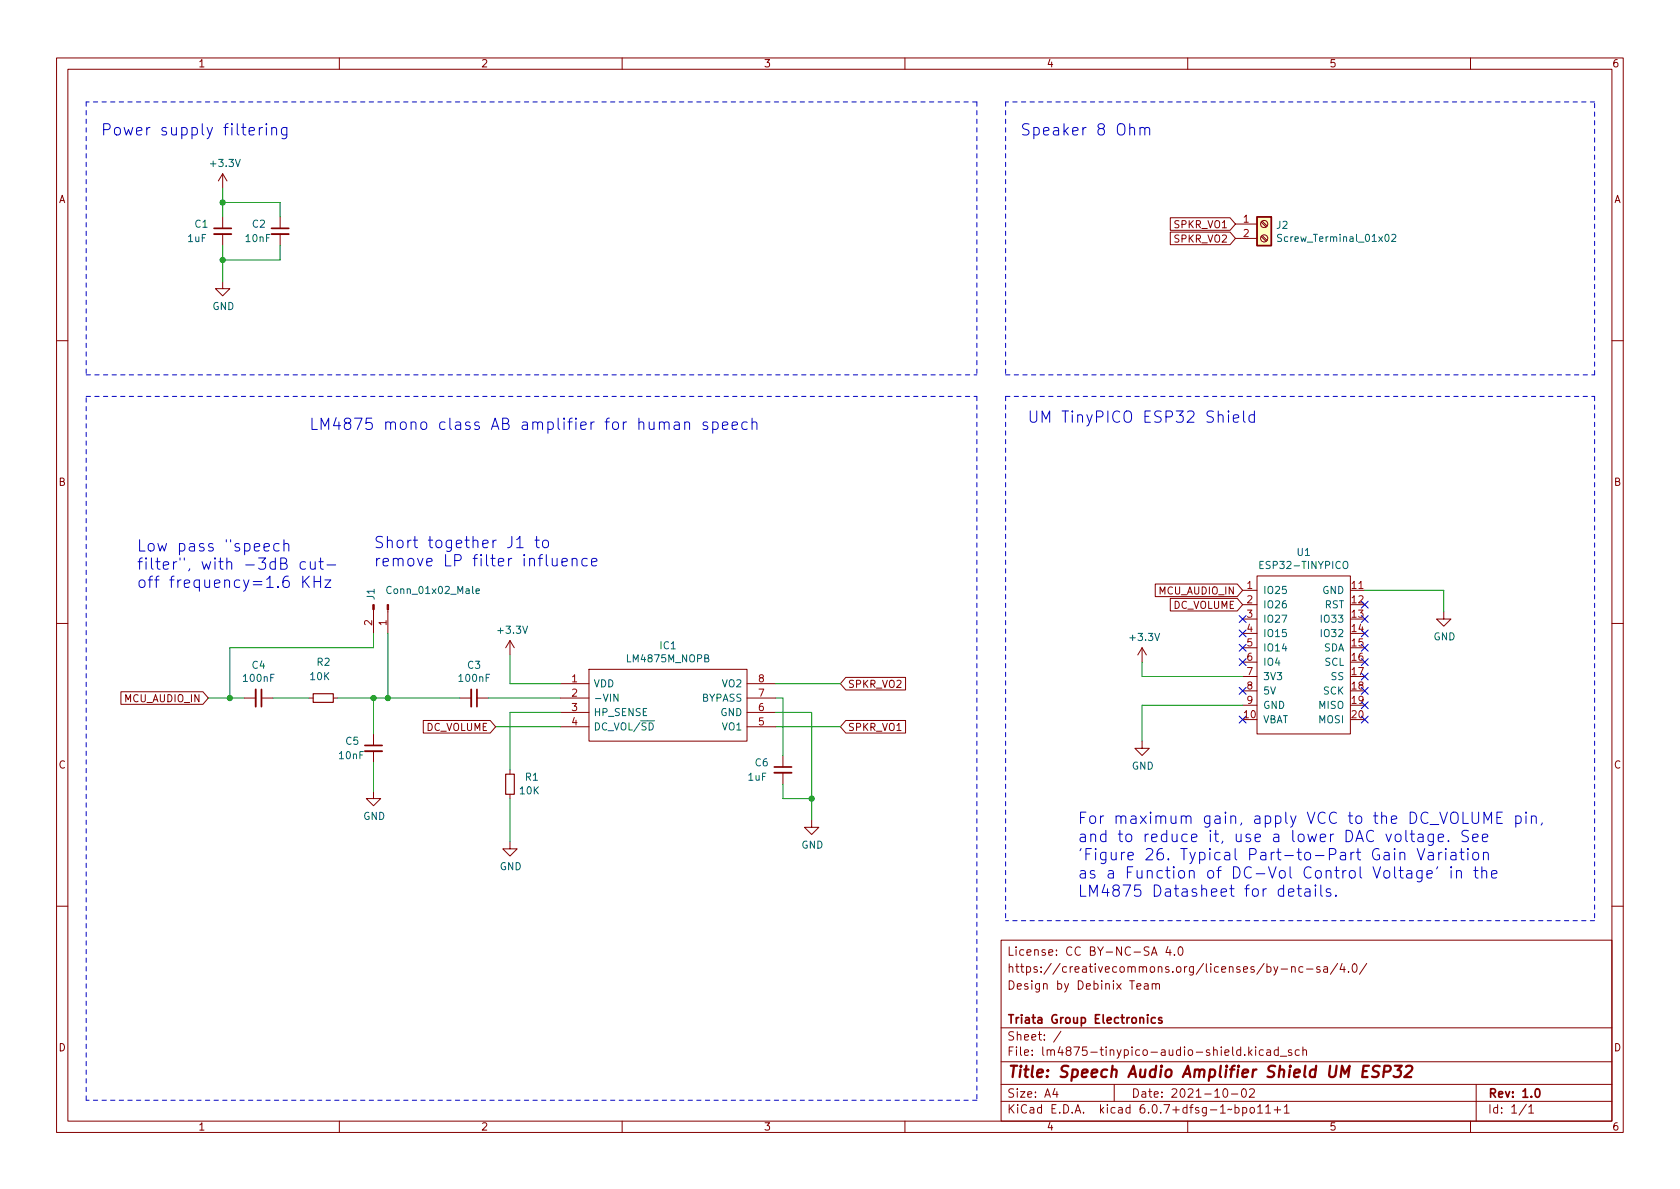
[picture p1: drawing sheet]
<svg xmlns="http://www.w3.org/2000/svg" width="297mm" height="210mm" viewBox="0 0 297 210" stroke-linecap="round" stroke-linejoin="round" font-family="sans-serif">
<g fill="none" stroke="#840000" stroke-width=".18">
<path d="M10 10.2h277v190.1h-277zM12 12.2h273v186.1h-273zM60 10.2v2M110 10.2v2M160 10.2v2M210 10.2v2M260 10.2v2M39.4 30.7l-.8 1.3M39.4 30.7v2.6M39.4 38.3v2.1M39.4 30.7l.7 1.3M49.5 38.3v2.1"/>
<path d="M206.9 38.5h10.6l.9 1.1-.9 1.1h-10.6zM218.4 39.6h3.8M223 39.3l.9 .8M223.2 39.1l.8 .8M39.4 49.8v1.2h1.2l-1.2 1.3-1.3-1.3h1.3M39.4 41.4v2M49.5 41.4v2M206.9 41h10.6l.9 1.2-.9 1.1h-10.6zM218.4 42.2h3.8M223 41.8l.9 .9M223.2 41.7l.8 .8M10 60.2h2"/>
<path d="M285 60.2h2M10 110.2h2M66 107.8v4.2M68.6 107.8v4.2M90.2 113.3l-.8 1.2M90.2 113.3v2.5M90.2 113.3l.7 1.2M104.1 118.4h28v12.7h-28zM149.5 119.8h10.6v2.2h-10.6l-.9-1.1zM201.9 114.5l-.7 1.3M201.9 114.5v2.6M201.9 114.5l.8 1.3"/>
<path d="M204.3 103.3h14.5l.9 1.1-.9 1.1h-14.5zM206.9 105.8h11.9l.9 1.1-.9 1.1h-11.9zM219.7 104.4h2.5M219.7 106.9h2.5M219.7 109.5h2.5M219.7 112h2.5M219.7 114.5h2.5M219.7 117.1h2.5M219.7 119.6h2.5M222.2 101.8h16.6v28h-16.6zM238.8 104.4h2.5M255.3 108.2v1.3h1.2l-1.2 1.2-1.3-1.2h1.3"/>
<path d="M285 110.2h2M21.4 122.3h14.5l.9 1.1-.9 1.1h-14.5zM43.2 123.4h2M46.2 123.4h2.1M54.6 123.4h.8M58.9 123.4h.8M66 139.9v1.3h1.3l-1.3 1.3-1.2-1.3h1.2M66 129.8v2M66 132.8v2.1M74.8 127.4h11.9l.9 1.1-.9 1.1h-11.9zM81.3 123.4h2M84.3 123.4h2.1"/>
<path d="M90.2 136.1v.8M99.1 123.4h5M99.1 120.9h5M99.1 126h5M99.1 128.5h5M132.1 123.4h5.1M132.1 120.9h5.1M132.1 126h5.1M132.1 128.5h5.1M138.4 133.6v2M138.4 136.6v2.1M149.5 127.4h10.6v2.2h-10.6l-.9-1.1z"/>
<path d="M201.9 131.1v1.2h1.3l-1.3 1.3-1.2-1.3h1.2M219.7 122.2h2.5M219.7 124.7h2.5M90.2 148.8v1.3h1.2l-1.2 1.3-1.3-1.3h1.3M90.2 140.5v.7M143.5 145v1.3h1.3l-1.3 1.3-1.3-1.3h1.3M10 160.2h2M177 166.3h108v32h-108zM201 174.4l.7-.1-.1-.3-.4-.1-.2 .2 .1 .8h.5M202.4 174h.5l.1 .9M203 174.3l-.5 .1a.29 .29 0 0 0-.2 .2 .29 .29 0 0 0 .2 .3h.5M203.6 168.9l.5-1.5 .5 1.5"/>
<path d="M203.7 174.1l.2-.2 .4 .1 .1 .9M203.7 173.9v1M203.7 168.5h.7M204.4 174.1l.2-.2 .3 .1 .1 .9M206.5 167.4l-.4 1h1M206.9 167.9v1M207.6 168.8v.1M208.5 167.5l.1-.1a.81 .81 0 0 1 .6 .7 .81 .81 0 0 1-.3 .8h-.1a.81 .81 0 0 1-.6-.6 .81 .81 0 0 1 .3-.8zM225.9 170.9l-.5 1.4-.2 .1M226.5 171.4h1.1M228.4 171.1l.2-.2 .3 .1 .1 .9M228.4 170.9v1"/>
<path d="M230.4 171l-.5-.1-.3 .3v.4l.2 .3h.6M231 171.4h1.1M233.4 171l-.4-.1-.2 .2 .1 .3 .5 .1v.4h-.6M234.1 171h.5l.1 .9M234.7 171.3l-.5 .1a.29 .29 0 0 0-.2 .2 .29 .29 0 0 0 .2 .3h.5M236.5 170.4l-1.3 1.9M237.3 170.4l-.4 1h1M237.6 170.9v1M238.4 171.8v.1M239.2 170.6l.2-.2a.81 .81 0 0 1 .6 .7 .81 .81 0 0 1-.3 .8h-.1a.81 .81 0 0 1-.4-1.3zM241.6 170.4l-1.2 1.9M285 160.2h2"/>
<path d="M60 198.3v2M110 198.3v2M160 198.3v2M177 194.8h108M177 191.8h108M177 187.8h108M177 181.8h108M186.5 192.5l-.4 1h1M186.9 193v1M187.6 182.4l-1.3 1.9M197 191.8v3M210 198.3v2"/>
<path d="M216.4 192.6l.2-.1a.81 .81 0 0 1 .6 .7 .81 .81 0 0 1-.3 .8h-.2a.81 .81 0 0 1-.6-.6 .81 .81 0 0 1 .3-.8zM217.7 193.5h1.2M218.4 195.9l.4-.1 .3 .3v.4l-.2 .3h-.5M218.4 195.3v1.5M219.7 192.6l.2-.1a.81 .81 0 0 1 .5 .7 .81 .81 0 0 1-.3 .8h-.1a.81 .81 0 0 1-.6-.6 .81 .81 0 0 1 .3-.8zM219.7 195.9l.4-.1 .3 .3v.4l-.1 .3h-.6M219.7 195.8v1.5M220.1 186.5v.1M220.8 185.1v1.5M220.9 192.7l.6-.2 .2 .2 .1 .3-.9 1h.9M220.9 186.1l.5 .5M221.1 196l.2-.2 .4 .2 .1 .5-.2 .3h-.3l-.2-.1z"/>
<path d="M221.4 185.6l-.6 .6M222 185.1v.2M222 185.6v1M222.4 195.8l.4-.5v1.5M222.4 196.8h.8M223.4 185.7l-.5-.1-.3 .3v.4l.2 .3h.6M223.8 195.8l.4-.5v1.5M223.8 196.8h.8M224 185.7h.6v.9M224.6 186l-.5 .1a.29 .29 0 0 0-.2 .2 .29 .29 0 0 0 .2 .3h.5M225.3 196.3h1.1M225.9 195.7v1.1"/>
<path d="M226 185.7l-.4-.1-.3 .3v.4l.1 .3h.6M226 185.1v1.5M226.4 186.8h1.1M227.1 195.8l.4-.5v1.5M227.1 196.8h.8M228.4 185.7l-.4-.1-.2 .2 .1 .3 .5 .1v.4h-.6M229.7 185.7l-.4-.1-.3 .3v.4l.1 .3h.6M230.4 185.8l.2-.2 .3 .1 .1 .9M230.4 185.1v1.5M260 198.3v2M261 191.8v6.5M269.9 195.3l-1.3 1.9"/>
<path d="M270.3 195.8l.4-.5v1.5M270.3 196.8h.9"/>
<circle cx="223.5" cy="39.6" r=".63"/>
<circle cx="223.5" cy="42.2" r=".63"/>
</g>
<path d="M37.8 40.4h3.1M48 40.4h3.1M46.2 121.9v3.1M64.5 131.8h3.1M84.3 121.9v3.1M136.9 135.6h3.1M204.3 180l-.5-.1-.2 .3v.4l.1 .3h.6M205.4 180l-.3-.1-.3 .2 .1 .3 .5 .1v.4h-.6M271.6 192.6l.2-.1a.82 .82 0 0 1 .6 .7 .82 .82 0 0 1-.3 .8h-.2a.81 .81 0 0 1-.6-.6 .81 .81 0 0 1 .3-.8z" fill="none" stroke="#840000" stroke-width=".3"/>
<path d="M241 189.4h.6M242 188.5h-.9l-.3 2h1M243.9 188.6a.85 .85 0 0 0-1 .1 .45 .45 0 0 0 .2 .7l.3 .1a.49 .49 0 0 1 .4 .5 .49 .49 0 0 1-.5 .5l-.7-.1M244.7 189.5h.7a.55 .55 0 0 0 .5-.5 .55 .55 0 0 0-.3-.5h-.8l-.2 2M246.6 188.5h1.3l-.8 .7h.3l.2 .2 .1 .7-.2 .2-.3 .2h-.5l-.3-.2M248.6 188.7l.3-.2h.5a.45 .45 0 0 1 .3 .5l-.1 .3-1.3 1.2h1.2" fill="none" stroke="#840000" stroke-width=".4"/>
<path d="M222.2 38.3h2.6v5.1h-2.6z" fill="#ffffc2" stroke="#ffffc2" stroke-width=".18"/>
<path d="M222.2 38.3h2.6v5.1h-2.6z" fill="none" stroke="#840000" stroke-width=".25"/>
<path d="M226.6 41.5l-.5-.1-.2 .2v.3l.6 .3 .1 .3-.2 .2-.5-.1M246.1 41.6l.5-.2 .2 .4-.8 .9h.8M222.8 99.9h.4M223.4 99.3h-.6v1.2h.6M237.5 99.5l.3-.2a.43 .43 0 0 1 .5 .4v.4a.42 .42 0 0 1-.4 .5 .42 .42 0 0 1-.4-.5zM84.2 104.5l.6-.1-.1-.2-.4-.1-.1 .2v.6h.5M109.3 122.7v1.3l-.8-1.3v1.3" fill="none" stroke="#006464" stroke-width=".18"/>
<path d="M37.8 41.4h3.1M48 41.4h3.1M45.2 121.9v3.1M64.5 132.8h3.1M83.3 121.9v3.1M136.9 136.6h3.1" fill="none" stroke="#840000" stroke-width=".33"/>
<path d="M55.4 122.7h3.5v1.5h-3.5zM89.4 136.9h1.5v3.6h-1.5z" fill="none" stroke="#840000" stroke-width=".2"/>
<g fill="#840000" stroke="#840000" stroke-width=".18">
<path d="M65.9 106.9h.3v.9h-.3z"/>
<path d="M68.5 106.9h.2v.9h-.2z"/>
</g>
<g fill="none" stroke="#0000c2" stroke-width=".18">
<path d="M45.9 22.5v1.4M46.4 22.5a.51 .51 0 0 0-.5 .4M47.1 21.9l-.1 .1 .1 .1 .1-.1-.1-.1v.2M47.1 22.5v1.4M48 22.7a.5 .5 0 0 1 .9 .1v1.1M48 22.5v1.4M50.7 22.5v1.7a.54 .54 0 0 1-.8 .2M50.7 22.6l-.6-.1-.3 .4v.6l.2 .3 .1 .1 .6-.1M201.6 22.7a.5 .5 0 0 1 .8 .1v1.1M201.6 22.5v1.4M202.4 22.8l.3-.3 .5 .1 .1 1.3M119.3 74.7l.1-.1 .6 .1 .1 1.2"/>
<path d="M120.1 75.1l-.7 .1a.39 .39 0 0 0-.2 .4 .39 .39 0 0 0 .2 .3l.7-.1M121.1 74.8a.5 .5 0 0 1 .8 .1v1M121.1 74.6v1.3M125.1 74.7l-.5-.1-.3 .3 .1 .3 .7 .2 .1 .2-.1 .2-.2 .1-.6-.1M126 74.7l.6-.1 .4 .4v.6l-.2 .2-.2 .1-.6-.1M126 74.6v2M127.7 75.3l1-.2-.1-.4-.6-.1-.3 .3 .1 .9 .2 .1 .6-.1M129.4 75.3l1-.2-.1-.4-.6-.1-.3 .3 .1 .9 .2 .1 .6-.1M132.1 74.7l-.6-.1-.3 .4v.6l.2 .2 .1 .1 .6-.1M133 74.8a.5 .5 0 0 1 .8 .1v1M133 73.9v2M218.1 74l.9-.2-.1-.4-.5-.1-.3 .3 .1 1 .2 .1 .5-.1"/>
<path d="M219.9 72.7v1.7l.3 .3M221.8 73.4l-.6-.1-.4 .4v.6l.2 .3 .2 .1 .6-.1M221.8 72.7v2M46.7 96.8l.9-.2-.1-.4-.5-.1-.3 .3 .1 .9 .2 .1 .5-.1M49.3 96.2l-.5-.1-.4 .4v.6l.2 .2 .2 .1 .5-.1M49.6 99.6h.7a.49 .49 0 0 0 .4-.5 .49 .49 0 0 0-.4-.4h-.7v2h.8a.53 .53 0 0 0 .4-.6 .53 .53 0 0 0-.5-.5M50.2 96.3a.5 .5 0 0 1 .9 .1v1M50.2 95.4v2M54 99.4l-.6-.1-.3 .4v.6l.2 .3 .1 .1 .6-.1M54.9 99.3l.1 1.3a.54 .54 0 0 0 .7-.1M55.7 99.3v1.4M56.4 99.3h.8"/>
<path d="M56.7 98.7v1.7l.1 .2 .4 .1M57.8 99.9h1.5M91.4 95.4l.5-.5v2M91.4 96.9h1.1M94.6 95.5h.8M94.9 94.9v1.7l.1 .2 .4 .1M96 95.7a.54 .54 0 0 1 .6-.2 .54 .54 0 0 1 .4 .4v.6a.54 .54 0 0 1-.6 .4 .54 .54 0 0 1-.5-.4zM97.6 98.7l.1 1.3a.54 .54 0 0 0 .8-.1M98.5 98.7v1.4M99.4 99.4l.9-.2-.1-.4-.6-.1-.2 .3v1l.2 .1 .6-.1M101.2 98.9a.5 .5 0 0 1 .8 .1v1.1M101.2 98.7v1.4"/>
<path d="M103.8 98.8l-.5-.1-.4 .4v.6l.2 .3 .2 .1 .5-.1M104.6 99.4l.9-.2-.1-.4-.5-.1-.3 .3 .1 1 .2 .1 .5-.1M53.5 101.9v2M53.8 102.7l.9 1.2M54.7 101.9l-1.2 1.1M55.5 101.9v2M55.5 102.8h1.2M56.7 101.9v2M57.4 102.5h1.1l-1.1 1.4h1.1M227.8 157.8l1-.2-.1-.3-.6-.1-.3 .2 .1 1 .2 .1 .6-.1M229.3 157.2h.8M229.6 156.5v1.7l.1 .2 .4 .1"/>
<path d="M230.8 157.3l.2-.1 .5 .1 .1 1.2M231.6 157.6l-.6 .1a.39 .39 0 0 0-.3 .4 .39 .39 0 0 0 .3 .4l.6-.1M232.6 157.2v1.3M233.5 156.5v1.7l.3 .3M235.2 157.3l-.4-.1-.3 .2 .1 .3 .6 .2 .1 .2-.1 .3-.1 .1-.6-.1M236.2 158.3l.1 .1-.1 .1-.1-.1 .1-.1v.2M247.5 150.9a.5 .5 0 0 1 .9 .1v1.1M248.8 154l.2-.1 .5 .1 .1 1.3M249.3 147.5h.8M249.6 146.8v1.7l.1 .2 .4 .1M249.6 154.4l-.6 .1a.39 .39 0 0 0-.3 .4 .39 .39 0 0 0 .3 .4l.6-.1M250.6 150.1l.6 2 .7-2"/>
<path d="M250.8 147.6l.2-.1 .5 .1 .1 1.2M251.4 153.9v1.7a.54 .54 0 0 1-.8 .2M251.4 154l-.5-.1-.4 .4v.6l.2 .3 .2 .1 .5-.1M251.6 148l-.6 .1a.39 .39 0 0 0-.3 .4 .39 .39 0 0 0 .3 .3l.6-.1M252.3 154.6l.9-.2-.1-.4-.5-.1-.3 .3 .1 1 .2 .1 .5-.1M252.6 150.8l.2-.1 .5 .1 .1 1.3M253.4 147.5v1.6a.54 .54 0 0 1-.8 .3M253.4 147.6l-.5-.1-.4 .4v.6l.2 .2 .2 .1 .5-.1M253.4 151.2l-.6 .1a.39 .39 0 0 0-.3 .4 .39 .39 0 0 0 .3 .4l.6-.1M254.2 153.3l-.2 .4M254.3 148.2l.9-.2-.1-.4-.5-.1-.3 .3 .1 .9 .2 .1 .5-.1M254.4 150.7v1.4"/>
<path d="M255 150.7a.51 .51 0 0 0-.6 .4M255.6 150.1h-.1l.1 .1 .1-.1h-.1v.1M255.6 150.7v1.4M256.1 148.6l.1 .1-.1 .1-.1-.1 .1-.1v.2M256.6 150.8l.2-.1 .5 .1 .1 1.3M256.6 153.3l-.1 .1 .1 .1 .1-.1-.1-.1v.2M256.6 153.9v1.4M257.4 151.2l-.6 .1a.39 .39 0 0 0-.3 .4 .39 .39 0 0 0 .3 .4l.6-.1M257.5 154.1a.5 .5 0 0 1 .9 .1v1.1M257.5 153.9v1.4M258.1 150.7h.8M258.4 150.1v1.7l.1 .2 .4 .1"/>
<path d="M259.5 150.1h-.1l.1 .1 .1-.1h-.1v.1M259.5 150.7v1.4M259.6 146.9l-.3-.1-.6 .1a.48 .48 0 0 0-.2 .5 .48 .48 0 0 0 .4 .4 .73 .73 0 0 1 .7 .5 .51 .51 0 0 1-.4 .5l-.7-.1M260.3 143.6v1.6l.4 .4 .5-.1 .2-.3v-1.6M260.4 148.2l.9-.2-.1-.4-.5-.1-.3 .3 .1 .9 .2 .1 .5-.1M260.6 150.8a.54 .54 0 0 1 .8 .3v.6a.54 .54 0 0 1-.5 .4 .54 .54 0 0 1-.5-.4v-.6zM260.6 153.9h.7M260.9 153.3v1.7l.1 .2 .3 .1M262 154.1a.5 .5 0 0 1 .9 .1v1.1M262 153.3v2M262.1 148.2l1-.2-.1-.4-.6-.1-.3 .3 .1 .9 .2 .1 .6-.1M262.3 150.9a.5 .5 0 0 1 .8 .1v1.1"/>
<path d="M262.3 150.7v1.4M262.4 145.6v-2l.7 1.4 .6-1.4v2M263.7 154.6l1-.2-.1-.4-.6-.1-.3 .3 .1 1 .2 .1 .6-.1M264.7 144.6h.6M265.6 143.6h-.9v2h.9M268 144.4l.6-.1 .4 .4v.5l-.2 .3-.2 .1-.6-.1M268 144.3v2M269.8 143.6l-.1 .1 .1 .1 .1-.1-.1-.1v.2M269.8 144.3v1.3M270.8 144.5a.5 .5 0 0 1 .8 .1v1M270.8 144.3v1.3M272.7 145.5l-.2 .4"/>
</g>
<g fill="none" stroke="#0000c2" stroke-width=".18" stroke-dasharray=".8 .8">
<path d="M15.2 18v48.3M172.7 18v48.3M172.7 18h-157.5M177.8 18v48.3M281.9 18h-104.1M15.2 70.1h157.5M15.2 66.3h157.5M172.7 70.1v124.5M177.8 70.1v92.7M177.8 70.1h104.1M177.8 66.3h104.1M281.9 70.1v92.7"/>
<path d="M281.9 66.3v-48.3M281.9 162.8h-104.1M15.2 194.6v-124.5M172.7 194.6h-157.5"/>
</g>
<g fill="none" stroke="#009600" stroke-width=".18">
<path d="M39.4 33.3v5M39.4 35.8h10.1v2.5M39.4 43.4v6.4M49.5 43.4v2.6h-10.1M66 112v2.5h-25.4v8.9M68.6 112v11.4M90.2 115.8v5.1h8.9M201.9 117.1v2.5h17.8M241.3 104.4h14v3.8M36.8 123.4h6.4M48.3 123.4h6.3M59.7 123.4h21.6"/>
<path d="M66 123.4v6.4M66 134.9v5M86.4 123.4h12.7M87.6 128.5h11.5M99.1 126h-8.9v10.1M137.2 123.4h1.2v10.2M137.2 128.5h11.4M137.2 120.9h11.4M137.2 126h6.3v19M138.4 138.7v2.5h5.1M219.7 124.7h-17.8v6.4M90.2 141.2v7.6"/>
</g>
<g fill="none" stroke="#000084" stroke-width=".18">
<path d="M219.1 116.5l1.2 1.2M219.1 113.9l1.2 1.3M219.1 111.4l1.2 1.2M219.1 108.9l1.2 1.2M220.3 116.5l-1.2 1.2M220.3 113.9l-1.2 1.3M220.3 111.4l-1.2 1.2M220.3 108.9l-1.2 1.2M240.7 111.4l1.2 1.2M240.7 108.9l1.2 1.2M240.7 119l1.2 1.2M240.7 116.5l1.2 1.2"/>
<path d="M240.7 113.9l1.2 1.3M240.7 106.3l1.2 1.2M241.9 111.4l-1.2 1.2M241.9 108.9l-1.2 1.2M241.9 119l-1.2 1.2M241.9 116.5l-1.2 1.2M241.9 113.9l-1.2 1.3M241.9 106.3l-1.2 1.2M219.1 121.6l1.2 1.2M219.1 126.6l1.2 1.3M220.3 121.6l-1.2 1.2M220.3 126.6l-1.2 1.3"/>
<path d="M240.7 126.6l1.2 1.3M240.7 124.1l1.2 1.2M240.7 121.6l1.2 1.2M241.9 126.6l-1.2 1.3M241.9 124.1l-1.2 1.2M241.9 121.6l-1.2 1.2"/>
</g>
<g fill="#009600" stroke="#009600" stroke-width=".18">
<circle cx="143.5" cy="141.2" r=".46"/>
<circle cx="39.4" cy="46" r=".46"/>
<circle cx="39.4" cy="35.8" r=".46"/>
<circle cx="40.6" cy="123.4" r=".46"/>
<circle cx="66" cy="123.4" r=".46"/>
<circle cx="68.6" cy="123.4" r=".46"/>
</g>
<g font-size="2.8" fill="#0000c2">
<text x="17.8" y="24">Power supply filtering</text>
<text x="180.3" y="24">Speaker 8 Ohm</text>
<text x="54.6" y="76">LM4875 mono class AB amplifier for human speech</text>
<text x="181.6" y="74.8">UM TinyPICO ESP32 Shield</text>
<text x="24.1" y="97.5">Low pass &quot;speech</text>
<text x="24.1" y="100.8">filter&quot;, with -3dB cut-</text>
<text x="66" y="96.9">Short together J1 to</text>
<text x="66" y="100.2">remove LP filter influence</text>
<text x="24.1" y="104">off frequency=1.6 KHz</text>
<text x="190.5" y="145.7">For maximum gain, apply VCC to the DC_VOLUME pin,</text>
<text x="190.5" y="148.9">and to reduce it, use a lower DAC voltage. See</text>
<text x="190.5" y="152.1">'Figure 26. Typical Part-to-Part Gain Variation</text>
<text x="190.5" y="155.4">as a Function of DC-Vol Control Voltage' in the</text>
<text x="190.5" y="158.6">LM4875 Datasheet for details.</text>
</g>
<text font-size="2.8" fill="#840000" x="178" y="190.6">Title: Speech Audio Amplifier Shield UM ESP32</text>
<g font-size="2.1" fill="#840000">
<text x="178" y="172">https://creativecommons.org/licenses/by-nc-sa/4.0/</text>
<text x="178" y="169">License: CC BY-NC-SA 4.0</text>
<text x="178" y="175">Design by Debinix Team</text>
<text x="178" y="184">Sheet: /</text>
<text x="178" y="181">Triata Group Electronics</text>
<text x="178" y="186.7">File: lm4875-tinypico-audio-shield.kicad_sch</text>
<text x="178" y="196.9">KiCad E.D.A. kicad 6.0.7+dfsg-1~bpo11+1</text>
<text x="178" y="194.1">Size: A4</text>
<text x="200" y="194.1">Date: 2021-10-02</text>
<text x="263" y="194.1">Rev: 1.0</text>
<text x="263" y="196.9">Id: 1/1</text>
</g>
<g font-size="1.8" fill="#840000">
<text x="35" y="11.9">1</text>
<text x="85" y="11.9">2</text>
<text x="135" y="11.9">3</text>
<text x="185" y="11.9">4</text>
<text x="235" y="11.9">5</text>
<text x="285" y="11.9">6</text>
<text x="10.3" y="35.9">A</text>
<text x="285.3" y="35.9">A</text>
<text x="207.7" y="40.3">SPKR_VO1</text>
<text x="207.7" y="42.9">SPKR_VO2</text>
<text x="10.3" y="85.9">B</text>
<text x="285.3" y="85.9">B</text>
<text x="205" y="105.1">MCU_AUDIO_IN</text>
<text x="207.3" y="107.7">DC_VOLUME</text>
<text x="22.1" y="124.2">MCU_AUDIO_IN</text>
<text x="149.9" y="121.6">SPKR_VO2</text>
<text x="75.3" y="129.2">DC_VOLUME</text>
<text x="149.9" y="129.2">SPKR_VO1</text>
<text x="10.3" y="135.9">C</text>
<text x="285.3" y="135.9">C</text>
<text x="10.3" y="185.9">D</text>
<text x="285.3" y="185.9">D</text>
<text x="35" y="199.9">1</text>
<text x="85" y="199.9">2</text>
<text x="135" y="199.9">3</text>
<text x="185" y="199.9">4</text>
<text x="235" y="199.9">5</text>
<text x="285" y="199.9">6</text>
</g>
<g font-size="1.8" fill="#006464">
<text x="37.4" y="29.5">+3.3V</text>
<text x="34.5" y="40.3">C1</text>
<text x="44.6" y="40.3">C2</text>
<text x="225.7" y="40.5">J2</text>
<text x="33.3" y="42.8">1uF</text>
<text x="43.5" y="42.8">10nF</text>
<text x="226.6" y="42.8">Screw_Terminal_01x02</text>
<text x="37.5" y="54.8">GND</text>
<text x="223.3" y="100.6">ESP32-TINYPICO</text>
<text x="229.4" y="98.3">U1</text>
<text x="66.2" y="106" transform="rotate(-90 66.2 106)">J1</text>
<text x="68.9" y="105">Conn_01x02_Male</text>
<text x="223.3" y="105">IO25</text>
<text x="223.3" y="107.6">IO26</text>
<text x="233.8" y="105">GND</text>
<text x="234.2" y="107.6">RST</text>
<text x="88.2" y="112.1">+3.3V</text>
<text x="200" y="113.3">+3.3V</text>
<text x="223.3" y="110.1">IO27</text>
<text x="223.3" y="112.6">IO15</text>
<text x="233.9" y="110.1">IO33</text>
<text x="233.9" y="112.6">IO32</text>
<text x="253.4" y="113.2">GND</text>
<text x="44.6" y="118.3">C4</text>
<text x="56.1" y="117.7">R2</text>
<text x="82.7" y="118.3">C3</text>
<text x="111.1" y="117.1">LM4875M_NOPB</text>
<text x="116.7" y="114.8">IC1</text>
<text x="223.3" y="115.2">IO14</text>
<text x="223.3" y="117.7">IO4</text>
<text x="234" y="115.2">SDA</text>
<text x="234.2" y="117.7">SCL</text>
<text x="43.2" y="120.6">100nF</text>
<text x="54.9" y="120.3">10K</text>
<text x="81.3" y="120.6">100nF</text>
<text x="104.9" y="121.5">VDD</text>
<text x="104.9" y="124.1">-VIN</text>
<text x="124" y="124.1">BYPASS</text>
<text x="127.8" y="121.5">VO2</text>
<text x="223.3" y="120.3">3V3</text>
<text x="223.3" y="122.8">5V</text>
<text x="223.3" y="125.3">GND</text>
<text x="233.2" y="125.3">MISO</text>
<text x="234" y="122.8">SCK</text>
<text x="235.4" y="120.3">SS</text>
<text x="61.1" y="131.7">C5</text>
<text x="104.9" y="126.6">HP_SENSE</text>
<text x="104.9" y="129.2">DC_VOL/~{SD}</text>
<text x="127.4" y="126.6">GND</text>
<text x="127.8" y="129.2">VO1</text>
<text x="223.3" y="127.9">VBAT</text>
<text x="233.2" y="127.9">MOSI</text>
<text x="60" y="134.2">10nF</text>
<text x="133.5" y="135.5">C6</text>
<text x="200.1" y="136.1">GND</text>
<text x="92" y="140.5">10K</text>
<text x="92.9" y="138">R1</text>
<text x="132.3" y="138">1uF</text>
<text x="64.2" y="145">GND</text>
<text x="88.3" y="153.9">GND</text>
<text x="141.7" y="150.1">GND</text>
</g>
<g font-size="1.8" fill="#a90000">
<text x="219.9" y="39.4">1</text>
<text x="219.9" y="41.9">2</text>
<text x="220.5" y="104.1">1</text>
<text x="220.5" y="106.7">2</text>
<text x="239" y="104.1">11</text>
<text x="239" y="106.7">12</text>
<text x="65.8" y="110.6" transform="rotate(-90 65.8 110.6)">2</text>
<text x="68.3" y="110.6" transform="rotate(-90 68.3 110.6)">1</text>
<text x="220.5" y="109.2">3</text>
<text x="220.5" y="111.8">4</text>
<text x="239" y="109.2">13</text>
<text x="239" y="111.8">14</text>
<text x="220.5" y="114.3">5</text>
<text x="220.5" y="116.8">6</text>
<text x="220.5" y="119.4">7</text>
<text x="239" y="114.3">15</text>
<text x="239" y="116.8">16</text>
<text x="239" y="119.4">17</text>
<text x="101.1" y="120.6">1</text>
<text x="101.1" y="123.2">2</text>
<text x="101.1" y="125.7">3</text>
<text x="134.1" y="125.7">6</text>
<text x="134.1" y="123.2">7</text>
<text x="134.1" y="120.6">8</text>
<text x="220.5" y="121.9">8</text>
<text x="220.5" y="124.5">9</text>
<text x="239" y="121.9">18</text>
<text x="239" y="124.5">19</text>
<text x="101.1" y="128.3">4</text>
<text x="134.1" y="128.3">5</text>
<text x="220" y="127">10</text>
<text x="239" y="127">20</text>
</g>
</svg>
